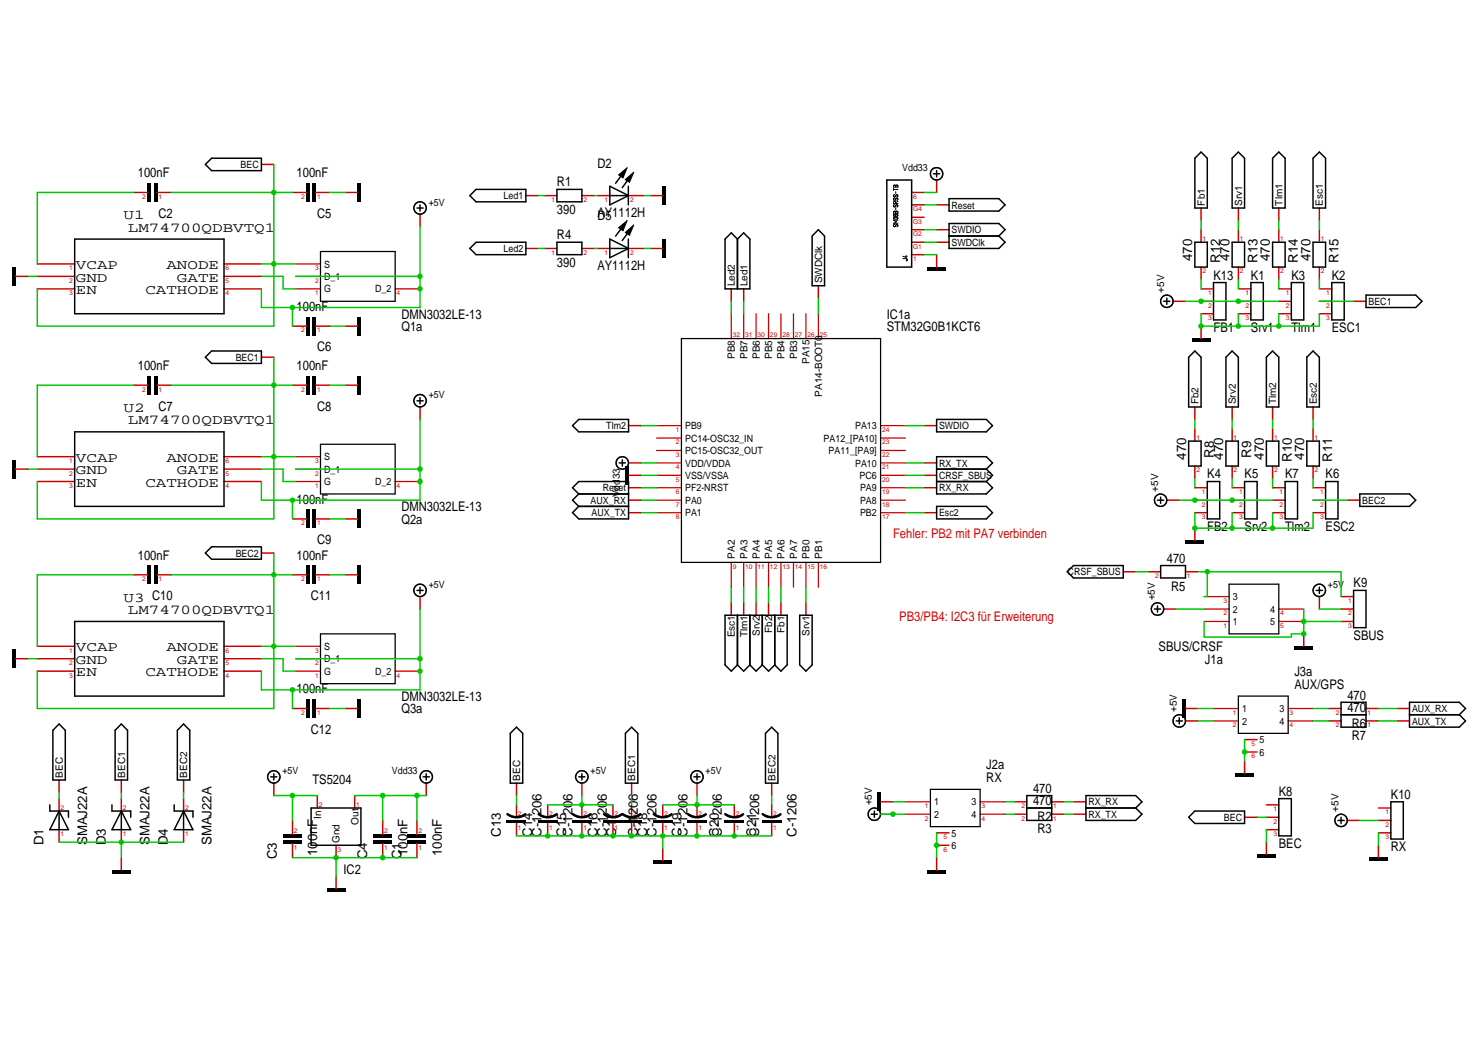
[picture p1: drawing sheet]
<svg xmlns="http://www.w3.org/2000/svg" width="297mm" height="210mm" viewBox="0 0 297 210" stroke-linecap="round" stroke-linejoin="round" font-family="sans-serif">
<g fill="none" stroke="#c70000" stroke-width=".3">
<path d="M26.9 38.7h2.8M31.6 38.7h2.8M52.5 33.1h2.5M58.8 38.7h2.8M63.5 38.7h2.8M69.4 38.7h2.5M105.7 39.3h2.5M109.4 39.3h2.5M116.9 39.3h2.5M120.1 39.3h2.5M126.3 39.3h3.1M130.7 39.3h2.5"/>
<path d="M183.2 38.7h2.5M188.2 36.2v2.5M3.1 55.6h2.5M7.5 55.6h7.5M7.5 58.1h7.5M7.5 53.1h7.5M45 55.6h7.5M45 58.1h7.5M45 53.1h7.5M84.4 43.1v2.5M105.7 50h2.5M109.4 50h2.5"/>
<path d="M116.9 50h2.5M120.1 50h2.5M126.3 50h3.1M130.7 50h2.5M147 58.1v2.5M149.5 58.1v2.5M164.5 57.4v2.5M183.2 41.2h2.5M183.2 48.7h2.5M183.2 46.2h2.5M183.2 43.7h2.5M183.2 51.2h2.5"/>
<path d="M188.2 41.2h2.5M188.2 48.7h2.5M188.2 46.2h2.5M188.2 51.2v2.5M241.4 41.8v2.5M241.4 46.2v2.5M241.4 53.7v2.5M241.4 58.1h2.5M248.9 41.8v2.5M248.9 46.2v2.5M248.9 53.7v2.5M248.9 58.1h2.5"/>
<path d="M257 41.8v2.5M257 46.2v2.5M257 53.7v2.5M257 58.1h2.5M265.2 41.8v2.5M265.2 46.2v2.5M265.2 53.7v2.5M265.2 58.1h2.5M26.9 77.4h2.8M31.6 77.4h2.8M52.5 71.8h2.5M58.8 77.4h2.8"/>
<path d="M58.8 65.6h2.8M63.5 77.4h2.8M63.5 65.6h2.8M69.4 77.4h2.5M69.4 65.6h2.5M235.8 60.6h2.5M241.4 65.6v2.5M241.4 60.6h2.5M241.4 63.1h2.5M248.9 60.6h2.5M248.9 63.1h2.5M257 60.6h2.5"/>
<path d="M257 63.1h2.5M265.2 60.6h2.5M265.2 63.1h2.5M272 60.6h2.5M3.1 94.3h2.5M7.5 94.3h7.5M7.5 91.8h7.5M7.5 96.8h7.5M45 94.3h7.5M45 91.8h7.5M45 96.8h7.5M84.4 81.8v2.5"/>
<path d="M126.3 95.6h2.5M126.3 85.6h2.5M126.3 93.1h2.5M126.3 98.1h2.5M185.7 95.6h2.5M185.7 85.6h2.5M185.7 93.1h2.5M185.7 98.1h2.5M240.1 81.8v2.5M240.1 86.2v2.5M240.1 93.7v2.5M240.1 98.1h2.5"/>
<path d="M247.6 81.8v2.5M247.6 86.2v2.5M247.6 93.7v2.5M247.6 98.1h2.5M255.8 81.8v2.5M255.8 86.2v2.5M255.8 93.7v2.5M255.8 98.1h2.5M263.9 81.8v2.5M263.9 86.2v2.5M263.9 93.7v2.5M263.9 98.1h2.5"/>
<path d="M26.9 115.6h2.8M31.6 115.6h2.8M52.5 111.2h2.5M58.8 115.6h2.8M58.8 104.3h2.8M63.5 115.6h2.8M63.5 104.3h2.8M69.4 115.6h2.5M69.4 104.3h2.5M84.4 120v2.4M126.3 103.1h2.5M126.3 100.6h2.5"/>
<path d="M185.7 103.1h2.5M225.7 115h2.5M230.8 115h2.5M234.5 100.6h2.5M238.3 115h2.4M240.1 106.2v2.5M240.1 103.1h2.5M240.1 100.6h2.5M247.6 103.1h2.5M247.6 100.6h2.5M255.8 103.1h2.5M255.8 100.6h2.5"/>
<path d="M263.9 103.1h2.5M263.9 100.6h2.5M265.2 120v2.4M269.5 120h2.5M270.8 100.6h2.5M3.1 132.4h2.5M7.5 132.4h7.5M7.5 129.9h7.5M7.5 134.9h7.5M45 132.4h7.5M45 129.9h7.5M45 134.9h7.5"/>
<path d="M147 121.2v2.5M149.5 121.2v2.5M152 121.2v2.5M154.5 121.2v2.5M157 121.2v2.5M162 121.2v2.5M233.9 122.4h2.5M262 127.4v2.5M269.5 124.9h2.5M269.5 122.4h2.5M11.9 156.8v2.5M24.4 156.8v2.5"/>
<path d="M36.9 156.8v2.5M55 157.5v2.5M58.8 142.5h2.8M63.5 142.5h2.8M63.8 160v2.5M69.4 142.5h2.5M71.3 160v2.5M85.7 157.5v2.5M103.8 157.5v2.5M116.9 157.5v2.5M126.9 157.5v2.5M140.1 157.5v2.5"/>
<path d="M155.1 157.5v2.5M238.3 142.5h2.4M238.3 144.9h2.4M250.1 153.1v2.5M250.1 148.7h2.5M250.1 151.2h2.5M267 142.5h2.5M267 144.9h2.5M274.5 142.5h2.5M274.5 144.9h2.5M280.8 142.5h2.5M280.8 144.9h2.5"/>
<path d="M11.9 160.6v2.5M11.9 166.8v2.5M24.4 160.6v2.5M24.4 166.8v2.5M24.4 172.4v2.5M36.9 160.6v2.5M36.9 166.8v2.5M58.8 165v2.8M58.8 169.6v2.8M67.5 169.9v2.5M67.5 176.2v2.5M76.9 165v2.8"/>
<path d="M76.9 169.6v2.8M83.8 165v2.8M83.8 169.6v2.8M103.8 161.8v2.5M103.8 165.6v2.5M110.1 161.8v2.5M110.1 165.6v2.5M116.9 161.8v2.5M116.9 165.6v2.5M123.2 161.8v2.5M123.2 165.6v2.5M126.9 161.8v2.5"/>
<path d="M126.9 165.6v2.5M133.2 161.8v2.5M133.2 165.6v2.5M133.2 170.6v2.5M140.1 161.8v2.5M140.1 165.6v2.5M147.6 161.8v2.5M147.6 165.6v2.5M155.1 161.8v2.5M155.1 165.6v2.5M177 161.2h2.5M177 163.7h2.5"/>
<path d="M188.2 167.4h2.5M188.2 172.4v2.5M188.2 169.9h2.5M203.9 161.2h2.5M203.9 163.7h2.5M211.4 161.2h2.5M211.4 163.7h2.5M215.8 161.2h2.4M215.8 163.7h2.4M250.1 164.3h2.5M254.5 164.3h2.5M254.5 169.3v2.5"/>
<path d="M254.5 166.8h2.5M254.5 161.8h2.5M270.8 165h2.5M277 165h2.5M277 169.9v2.5M277 167.4h2.5M277 162.5h2.5"/>
</g>
<g fill="none" stroke="#000" stroke-width=".3">
<path d="M42.5 31.8h10v2.5h-10l-1.2-1.2zM94.4 39.3l1.3-1.2h10v2.5h-10zM111.9 38.1h5v2.5h-5zM122.6 37.4l3.7 1.9-3.7 1.9zM122.6 39.3h3.7M125.3 34.8l-1.6 2.1M126.3 37.4v3.8M126.6 35.7l-1.5 2M178.2 36.2h5v17.5h-5zM187.6 34.9h1.2M188.2 34.3v1.3M190.7 39.9h10l1.3 1.3-1.3 1.2h-10z"/>
<path d="M240.1 31.8l1.3-1.2 1.2 1.2v10h-2.5zM247.6 31.8l1.3-1.2 1.2 1.2v10h-2.5zM255.8 31.8l1.2-1.2 1.3 1.2v10h-2.5zM263.9 31.8l1.3-1.2 1.2 1.2v10h-2.5zM15 48.1h30v15h-30zM83.8 41.8h1.2M84.4 41.2v1.2M95.7 48.7h10v2.5h-10l-1.3-1.2zM111.9 48.7h5v2.5h-5zM122.6 48.1l3.7 1.9-3.7 1.8zM122.6 50h3.7M125.3 45.4l-1.6 2.1"/>
<path d="M126.3 48.1v3.7M126.6 46.3l-1.5 2.1M147 46.8l1.2 1.3 1.3-1.3 1.2 1.3v10h-5v-10zM148.2 48.1v10M164.5 46.2l1.2 1.3v9.9h-2.5v-9.9zM190.7 44.9h10l1.3 1.3-1.3 1.3 1.3 1.2-1.3 1.3h-10zM190.7 47.5h10M234.5 59.9v1.3M240.1 48.7h2.5v5h-2.5zM243.9 56.8h2.5v7.5h-2.5zM247.6 48.7h2.5v5h-2.5zM251.4 56.8h2.5v7.5h-2.5z"/>
<path d="M255.8 48.7h2.5v5h-2.5zM259.5 56.8h2.5v7.5h-2.5zM263.9 48.7h2.5v5h-2.5zM267.7 56.8h2.5v7.5h-2.5zM274.5 59.3h10l1.3 1.3-1.3 1.2h-10zM41.3 71.8l1.2-1.2h10v2.5h-10zM84.4 79.9v1.3M233.9 60.6h1.2M238.9 71.8l1.2-1.2 1.3 1.2v10h-2.5zM246.4 71.8l1.2-1.2 1.3 1.2v10h-2.5zM254.5 71.8l1.3-1.2 1.2 1.2v10h-2.5zM262.6 71.8l1.3-1.2 1.3 1.2v10h-2.6z"/>
<path d="M15 86.8h30v15h-30zM83.8 80.6h1.2M115.1 85.6l1.2-1.3h10v2.5h-10zM116.3 99.3l-1.2-1.2 1.2-1.3h10v7.5h-10l-1.2-1.2 1.2-1.3M116.3 99.3h10M116.3 99.3l-1.2 1.3 1.2 1.2M124.4 93.1h1.3M125.1 92.5v1.2M188.2 84.3h10l1.3 1.3-1.3 1.2h-10zM188.2 96.8h10M188.2 94.3h10M198.2 94.3l1.3-1.2-1.3-1.3h-10v7.5h10l1.3-1.2-1.3-1.3"/>
<path d="M198.2 94.3l1.3 1.3-1.3 1.2M233.3 99.9v1.3M238.9 88.7h2.5v5h-2.5zM242.6 96.8h2.5v7.5h-2.5zM246.4 88.7h2.5v5h-2.5zM250.1 96.8h2.5v7.5h-2.5zM254.5 88.7h2.5v5h-2.5zM258.3 96.8h2.5v7.5h-2.5zM262.6 88.7h2.6v5h-2.6zM266.4 96.8h2.5v7.5h-2.5zM273.3 99.3h10l1.2 1.3-1.2 1.2h-10zM41.3 111.2l1.2-1.3h10v2.5h-10z"/>
<path d="M83.8 118.7h1.2M84.4 118.1v1.2M116.3 101.8h10M188.2 101.8h10l1.3 1.3-1.3 1.2h-10zM214.5 115l1.3-1.3h9.9v2.5h-9.9zM232.6 100.6h1.3M233.3 113.7h5v2.5h-5zM264.5 118.7h1.3M265.2 118.1v1.2M272 118.7h2.5v7.5h-2.5zM15 124.9h30v15.1h-30zM148.2 123.7v10"/>
<path d="M148.2 133.7l-1.2 1.2-1.3-1.2v-10h12.5v10l-1.2 1.2-1.3-1.2M148.2 133.7l1.3 1.2 1.2-1.2M150.7 123.7v10M150.7 133.7l1.3 1.2 1.2-1.2M153.2 123.7v10M153.2 133.7l1.3 1.2 1.2-1.2M155.7 123.7v10M160.7 123.7h2.5v10l-1.2 1.2-1.3-1.2zM232 122.4h1.3M232.6 121.8v1.3M11.9 145.6l1.2 1.2v10h-2.5v-10zM24.4 145.6l1.2 1.2v10h-2.5v-10z"/>
<path d="M36.9 145.6l1.2 1.2v10h-2.5v-10zM54.4 156.2h1.2M55 155.6v1.2M85 156.2h1.3M85.7 155.6v1.2M103.8 146.2l1.3 1.2v10.1h-2.5v-10.1zM116.3 156.2h1.3M116.9 155.6v1.2M125.7 147.4l1.2-1.2 1.3 1.2v10.1h-2.5zM139.4 156.2h1.3M140.1 155.6v1.2M153.8 147.4l1.3-1.2 1.2 1.2v10.1h-2.5z"/>
<path d="M206.4 160h5v5h-5zM218.2 160h10l1.3 1.2-1.3 1.3 1.3 1.2-1.3 1.3h-10zM236.4 144.9h1.2M237 144.3v1.3M269.5 141.2h5v5h-5zM269.5 143.7h5M283.3 141.2h10l1.2 1.3-1.2 1.2 1.2 1.2-1.2 1.3h-10zM283.3 143.7h10M10 161.8v1.3h3.8v1.2M11.9 163.1l1.9 3.7h-3.8zM11.9 163.1v3.7M22.5 161.8v1.3h3.8v1.2"/>
<path d="M24.4 163.1l1.9 3.7h-3.8zM24.4 163.1v3.7M35 161.8v1.3h3.8v1.2M36.9 163.1l1.9 3.7h-3.8zM36.9 163.1v3.7M62.5 162.5h10v7.4h-10zM175.1 163.7h1.2M175.7 163.1v1.2M206.4 162.5h5M218.2 162.5h10M238.9 164.3l1.2-1.2h10v2.5h-10zM257 160.6h2.5v7.5h-2.5z"/>
<path d="M268.9 165h1.3M269.5 164.3v1.3M279.5 161.2h2.5v7.5h-2.5z"/>
<circle cx="188.2" cy="34.9" r="1.25"/>
<circle cx="84.4" cy="41.8" r="1.25"/>
<circle cx="234.5" cy="60.6" r="1.25"/>
<circle cx="84.4" cy="80.6" r="1.25"/>
<circle cx="125.1" cy="93.1" r="1.26"/>
<circle cx="84.4" cy="118.7" r="1.25"/>
<circle cx="233.2" cy="100.6" r="1.25"/>
<circle cx="265.1" cy="118.7" r="1.25"/>
<circle cx="232.6" cy="122.4" r="1.25"/>
<circle cx="55" cy="156.2" r="1.25"/>
<circle cx="85.7" cy="156.2" r="1.25"/>
<circle cx="116.9" cy="156.2" r="1.25"/>
<circle cx="140.1" cy="156.2" r="1.25"/>
<circle cx="237" cy="144.9" r="1.26"/>
<circle cx="175.7" cy="163.7" r="1.25"/>
<circle cx="269.5" cy="164.9" r="1.25"/>
</g>
<g fill="#000">
<path d="M124.3 35.2l1.7-1.5-.8 2.1zM125.7 36.1l1.7-1.5-.9 2.1zM2.5 53.7h.6v3.7h-.6zM29.7 36.8h.6v3.8h-.6zM30.9 36.8h.7v3.8h-.7zM61.6 36.8h.6v3.8h-.6zM62.8 36.8h.7v3.8h-.7zM71.9 36.8h.6v3.8h-.6zM124.3 45.8l1.7-1.4-.8 2zM125.7 46.7l1.7-1.4-.9 2zM133.2 48.1h.6v3.7h-.6zM133.2 37.4h.6v3.8h-.6z"/>
<path d="M186.4 53.7h3.7v.6h-3.7zM29.7 75.6h.6v3.7h-.6zM30.9 75.6h.7v3.7h-.7zM61.6 75.6h.6v3.7h-.6zM61.6 63.7h.6v3.7h-.6zM62.8 75.6h.7v3.7h-.7zM62.8 63.7h.7v3.7h-.7zM71.9 75.6h.6v3.7h-.6zM71.9 63.7h.6v3.7h-.6zM239.5 68.1h3.8v.6h-3.8zM2.5 92.5h.6v3.7h-.6zM125.7 93.7h.6v3.8h-.6z"/>
<path d="M29.7 113.7h.6v3.8h-.6zM30.9 113.7h.7v3.8h-.7zM61.6 113.7h.6v3.8h-.6zM61.6 102.4h.6v3.8h-.6zM62.8 113.7h.7v3.8h-.7zM62.8 102.4h.7v3.8h-.7zM71.9 113.7h.6v3.8h-.6zM71.9 102.4h.6v3.8h-.6zM238.3 108.7h3.7v.6h-3.7zM2.5 130.6h.6v3.7h-.6zM260.1 129.9h3.8v.7h-3.8zM61.6 140.6h.6v3.7h-.6z"/>
<path d="M62.8 140.6h.7v3.7h-.7zM71.9 140.6h.6v3.7h-.6zM176.3 159.3h.7v3.8h-.7zM237.6 140.6h.7v3.7h-.7zM248.3 155.6h3.7v.6h-3.7zM22.5 174.9h3.8v.7h-3.8zM56.9 167.8h3.8v.6h-3.8zM56.9 169h3.8v.6h-3.8zM65.7 178.7h3.7v.6h-3.7zM75 167.8h3.8v.6h-3.8zM75 169h3.8v.6h-3.8zM81.9 167.8h3.8v.6h-3.8z"/>
<path d="M81.9 169h3.8v.6h-3.8zM101.8 165h4v.5h-4zM108.1 165h3.9v.5h-3.9zM115 165h3.9v.5h-3.9zM121.2 165h4v.5h-4zM125 165h3.9v.5h-3.9zM131.2 165h4v.5h-4zM131.3 173.1h3.8v.6h-3.8zM138.1 165h3.9v.5h-3.9zM145.6 165h3.9v.5h-3.9zM153.1 165h4v.5h-4zM186.4 174.9h3.7v.7h-3.7z"/>
<path d="M252.6 171.8h3.8v.6h-3.8zM275.1 172.4h3.8v.7h-3.8z"/>
</g>
<path d="M102 163.7a2.96 2.96 0 0 0 3.6 0M108.2 163.7a2.96 2.96 0 0 0 3.6 0M115.1 163.7a2.96 2.96 0 0 0 3.6 0M121.4 163.7a2.96 2.96 0 0 0 3.6 0M125.1 163.7a2.96 2.96 0 0 0 3.6 0M131.4 163.7a2.96 2.96 0 0 0 3.6 0M138.3 163.7a2.96 2.96 0 0 0 3.6 0M145.8 163.7a2.96 2.96 0 0 0 3.6 0M153.3 163.7a2.96 2.96 0 0 0 3.6 0" fill="none" stroke="#000" stroke-width=".49"/>
<g fill="none" stroke="#000" stroke-width=".2">
<path d="M124.3 35.2l1.7-1.5-.8 2.1zM125.7 36.1l1.7-1.5-.9 2.1zM179.6 37.9v.4M179.6 38.1h.9M179.6 37.3h.4a.25 .25 0 0 1 .3-.1 .25 .25 0 0 1 .2 .2v.2h-.9zM179.8 39.2l-.2 .1v.2a.29 .29 0 0 0 .3 0 .29 .29 0 0 0 .2-.3 .23 .23 0 0 1 .3 .1 .23 .23 0 0 1-.2 .3M179.8 39.8a.24 .24 0 0 0-.2 .3 .24 .24 0 0 0 .3 .2 .24 .24 0 0 0 .1-.3 .22 .22 0 0 1 .4-.1 .22 .22 0 0 1-.2 .4M180 37.3v.3M180 38.5v.4M124.3 45.8l1.7-1.4-.8 2zM125.7 46.7l1.7-1.4-.9 2zM179.6 43.4h.1"/>
<path d="M179.6 42.5h.8l.1 .4h-.9zM179.6 43.4h.8M179.7 43.7h.6l.1 .2-.1 .1h-.6l-.1-.1zM179.7 43.1l-.1 .3M179.8 45.1a.24 .24 0 0 0-.2 .3 .24 .24 0 0 0 .3 .2 .24 .24 0 0 0 .1-.3 .23 .23 0 0 1 .3-.2 .23 .23 0 0 1 .2 .3 .23 .23 0 0 1-.3 .2M179.8 41.2a.23 .23 0 0 0-.2 .2 .23 .23 0 0 0 .3 .2 .23 .23 0 0 0 .1-.3 .23 .23 0 0 1 .3-.1 .23 .23 0 0 1 .2 .2 .23 .23 0 0 1-.3 .2M180 43.4l.1-.3 .3 .1v.2M180 43.4h.1M180 43.4l.1 .1M180 42.6v.3M180 40.9v-.3h-.4v.3h.9M180 41.8v.4"/>
<path d="M180.4 43.4h.1M180.5 44.3h-.9l.6 .3-.6 .3h.9M180.5 40.5l-.5 .2M181.4 52h.7a.22 .22 0 0 1 .2 .2 .22 .22 0 0 1-.2 .3M181.9 51.5h.4M182.1 51.4v.4l-.7-.3"/>
</g>
<g fill="none" stroke="#c70000" stroke-width=".25">
<path d="M59.4 58.1h5M59.4 53.1h5M59.4 55.6h5M79.4 58.1h5M147 63.1v5M149.5 63.1v5M152 63.1v5M154.5 63.1v5M157 63.1v5M159.5 63.1v5M162 63.1v5M164.5 63.1v5"/>
<path d="M59.4 96.8h5M59.4 91.8h5M59.4 94.3h5M79.4 96.8h5M132 98.1h4.9M132 95.6h4.9M132 93.1h4.9M132 90.6h4.9M132 88.1h4.9M132 85.6h4.9M177 98.1h5M177 95.6h5"/>
<path d="M177 93.1h5M177 90.6h5M177 88.1h5M177 85.6h5M132 103.1h4.9M132 100.6h4.9M147 113.1v5M149.5 113.1v5M152 113.1v5M154.5 113.1v5M157 113.1v5M159.5 113.1v5"/>
<path d="M162 113.1v5M164.5 113.1v5M177 103.1h5M177 100.6h5M242 120h5M59.4 134.9h5M59.4 129.9h5M59.4 132.4h5M79.4 134.9h5M242 124.9h5M242 122.4h5M257 124.9h5"/>
<path d="M257 122.4h5M243.9 144.9h5M243.9 142.5h5M258.9 144.9h5M258.9 142.5h5M182 163.7h5M182 161.2h5M197 163.7h5M197 161.2h5"/>
</g>
<path d="M64.4 50.6h15v10h-15zM136.9 68.1h40.1v45h-40.1zM64.4 89.3h15v10h-15zM247 117.5h10v9.9h-10zM64.4 127.4h15v10.1h-15zM248.9 140h10v7.4h-10zM187 158.7h10v7.5h-10z" fill="none" stroke="#000" stroke-width=".25"/>
<path d="M241.4 56.2v1.9M248.9 56.2v1.9M257 56.2v1.9M265.2 56.2v1.9M240.1 96.2v1.9M247.6 96.2v1.9M255.8 96.2v1.9M263.9 96.2v1.9M128.8 100.6h3.2M128.8 103.1h3.2M277 142.5h3.8M277 144.9h3.8" fill="none" stroke="#00c700" stroke-width=".3"/>
<circle cx="242.6" cy="114.9" r=".56" fill="#00c700"/>
<g fill="none" stroke="#00c700" stroke-width=".3">
<path d="M108.2 50h1.2M119.4 50h.7M26.9 77.4h-19.4v14.4M147 60.6v2.5M52.5 94.3h4.4v2.5h2.5M128.8 85.6h3.2M240.1 84.3v1.9M247.6 84.3v1.9M255.8 84.3v1.9M263.9 84.3v1.9M26.9 115.6h-19.4v14.3M152 118.1v3.1"/>
<path d="M154.5 118.1v3.1M182 103.1h3.7M240.7 115h28.8v5M242.6 115v5h-.6M52.5 132.4h4.4v2.5h2.5M52.5 129.9h6.9M55 129.9v12.6h-47.5v-7.6M36.9 159.3v1.3M155.1 160v1.8M263.9 144.9h3.1M263.9 142.5h3.1"/>
</g>
<circle cx="55" cy="129.9" r=".56" fill="#00c700"/>
<path d="M34.4 115.6h24.4M55 115.6v14.3" fill="none" stroke="#00c700" stroke-width=".3"/>
<circle cx="55" cy="115.6" r=".56" fill="#00c700"/>
<path d="M52.5 53.1h6.9M55 53.1v12.5h-47.5v-7.5M55 111.2v4.4M263.9 100.6h6.9M11.9 159.3v1.3M103.8 160v1.8" fill="none" stroke="#00c700" stroke-width=".3"/>
<circle cx="55" cy="53.1" r=".56" fill="#00c700"/>
<path d="M34.4 38.7h24.4M55 38.7v14.4" fill="none" stroke="#00c700" stroke-width=".3"/>
<circle cx="55" cy="38.7" r=".56" fill="#00c700"/>
<g fill="none" stroke="#00c700" stroke-width=".3">
<path d="M55 33.1v5.6M241.4 44.3v1.9M248.9 44.3v1.9M257 44.3v1.9M265.2 44.3v1.9M52.5 91.8h6.9M55 91.8v12.5h-47.5v-7.5M147 118.1v3.1M149.5 118.1v3.1M157 118.1v3.1M162 118.1v3.1M24.4 159.3v1.3"/>
<path d="M126.9 160v1.8M252.6 164.3h1.9"/>
</g>
<circle cx="55" cy="91.8" r=".56" fill="#00c700"/>
<path d="M34.4 77.4h24.4M55 77.4v14.4" fill="none" stroke="#00c700" stroke-width=".3"/>
<circle cx="55" cy="77.4" r=".56" fill="#00c700"/>
<g fill="none" stroke="#00c700" stroke-width=".3">
<path d="M26.9 38.7h-19.4v14.4M52.5 55.6h4.4v2.5h2.5M55 71.8v5.6M265.2 60.6h6.8M182 95.6h3.7M182 93.1h3.7M182 98.1h3.7M228.2 115h2.6M133.2 161.8h14.4M202 163.7h1.9M202 161.2h1.9M213.9 163.7h1.9"/>
<path d="M213.9 161.2h1.9"/>
</g>
<circle cx="140.1" cy="161.8" r=".56" fill="#00c700"/>
<path d="M140.1 160v1.8M110.1 161.8h13.1" fill="none" stroke="#00c700" stroke-width=".3"/>
<circle cx="116.9" cy="161.8" r=".56" fill="#00c700"/>
<path d="M265.2 122.4h4.3M116.9 160v1.8M240.7 144.9h3.2M273.3 165h3.7" fill="none" stroke="#00c700" stroke-width=".3"/>
<circle cx="58.8" cy="138.7" r=".56" fill="#00c700"/>
<path d="M52.5 138.7h6.3v3.8" fill="none" stroke="#00c700" stroke-width=".3"/>
<circle cx="84.4" cy="132.4" r=".56" fill="#00c700"/>
<path d="M52.5 134.9v3.8M59.4 132.4h25v6.3h-25.6" fill="none" stroke="#00c700" stroke-width=".3"/>
<circle cx="84.4" cy="134.9" r=".56" fill="#00c700"/>
<path d="M84.4 122.4v10" fill="none" stroke="#00c700" stroke-width=".3"/>
<circle cx="58.8" cy="100.6" r=".56" fill="#00c700"/>
<path d="M52.5 100.6h6.3v3.7" fill="none" stroke="#00c700" stroke-width=".3"/>
<circle cx="84.4" cy="94.3" r=".56" fill="#00c700"/>
<path d="M52.5 96.8v3.8M59.4 94.3h25v6.3h-25.6" fill="none" stroke="#00c700" stroke-width=".3"/>
<circle cx="84.4" cy="96.8" r=".56" fill="#00c700"/>
<path d="M84.4 84.3v10" fill="none" stroke="#00c700" stroke-width=".3"/>
<circle cx="247.6" cy="100.6" r=".56" fill="#00c700"/>
<path d="M247.6 100.6h8.2" fill="none" stroke="#00c700" stroke-width=".3"/>
<circle cx="240.1" cy="100.6" r=".56" fill="#00c700"/>
<path d="M237 100.6h10.6" fill="none" stroke="#00c700" stroke-width=".3"/>
<circle cx="248.9" cy="60.6" r=".56" fill="#00c700"/>
<path d="M248.9 60.6h8.1" fill="none" stroke="#00c700" stroke-width=".3"/>
<circle cx="241.4" cy="60.6" r=".56" fill="#00c700"/>
<path d="M238.3 60.6h10.6" fill="none" stroke="#00c700" stroke-width=".3"/>
<circle cx="58.8" cy="61.8" r=".56" fill="#00c700"/>
<path d="M52.5 61.8h6.3v3.8" fill="none" stroke="#00c700" stroke-width=".3"/>
<circle cx="84.4" cy="55.6" r=".56" fill="#00c700"/>
<path d="M52.5 58.1v3.7M59.4 55.6h25v6.2h-25.6" fill="none" stroke="#00c700" stroke-width=".3"/>
<circle cx="84.4" cy="58.1" r=".56" fill="#00c700"/>
<path d="M84.4 45.6v10" fill="none" stroke="#00c700" stroke-width=".3"/>
<circle cx="58.8" cy="159.9" r=".56" fill="#00c700"/>
<path d="M236.4 122.4h5.6M55 160h8.8M58.8 160v5" fill="none" stroke="#00c700" stroke-width=".3"/>
<circle cx="179.5" cy="163.7" r=".56" fill="#00c700"/>
<path d="M108.2 39.3h1.2M119.4 39.3h.7M185.7 38.7h2.5M164.5 59.9v3.2M185.7 48.7h2.5M185.7 46.2h2.5M185.7 41.2h2.5M149.5 60.6v2.5M128.8 98.1h3.2M128.8 93.1h3.2M182 85.6h3.7M177 163.7h5" fill="none" stroke="#00c700" stroke-width=".3"/>
<circle cx="83.8" cy="159.9" r=".56" fill="#00c700"/>
<path d="M71.3 160h12.5M76.9 160v5" fill="none" stroke="#00c700" stroke-width=".3"/>
<circle cx="76.9" cy="159.9" r=".56" fill="#00c700"/>
<path d="M85.7 160h-1.9v5M103.8 168.1h13.1" fill="none" stroke="#00c700" stroke-width=".3"/>
<circle cx="110.1" cy="168.1" r=".56" fill="#00c700"/>
<path d="M116.9 168.1h6.3" fill="none" stroke="#00c700" stroke-width=".3"/>
<circle cx="116.9" cy="168.1" r=".55" fill="#00c700"/>
<path d="M123.2 168.1h3.7" fill="none" stroke="#00c700" stroke-width=".3"/>
<circle cx="123.2" cy="168.1" r=".56" fill="#00c700"/>
<path d="M126.9 168.1h6.3" fill="none" stroke="#00c700" stroke-width=".3"/>
<circle cx="126.9" cy="168.1" r=".56" fill="#00c700"/>
<path d="M133.2 168.1h6.9" fill="none" stroke="#00c700" stroke-width=".3"/>
<circle cx="133.2" cy="168.1" r=".56" fill="#00c700"/>
<path d="M140.1 168.1h7.5" fill="none" stroke="#00c700" stroke-width=".3"/>
<circle cx="140.1" cy="168.1" r=".56" fill="#00c700"/>
<path d="M147.6 168.1h7.5" fill="none" stroke="#00c700" stroke-width=".3"/>
<circle cx="147.6" cy="168.1" r=".56" fill="#00c700"/>
<path d="M185.7 51.2h2.5M11.9 169.3h25M133.2 168.1v2.5M277 167.4v2.5" fill="none" stroke="#00c700" stroke-width=".3"/>
<circle cx="24.4" cy="169.3" r=".56" fill="#00c700"/>
<path d="M128.8 95.6h3.2M24.4 169.3v3.1" fill="none" stroke="#00c700" stroke-width=".3"/>
<circle cx="250.1" cy="151.2" r=".56" fill="#00c700"/>
<path d="M129.4 50h1.3M66.3 77.4h3.1M5.6 94.3h1.9M66.3 115.6h3.1M66.3 104.3h3.1M263.9 103.1v3.1M5.6 132.4h1.9M262 124.9h7.5M66.3 142.5h3.1M240.7 142.5h3.2M250.1 148.7v4.4M254.5 166.8v2.5" fill="none" stroke="#00c700" stroke-width=".3"/>
<circle cx="255.7" cy="106.2" r=".56" fill="#00c700"/>
<path d="M255.8 103.1v3.1h8.1" fill="none" stroke="#00c700" stroke-width=".3"/>
<circle cx="247.6" cy="106.2" r=".56" fill="#00c700"/>
<path d="M247.6 103.1v3.1h8.2" fill="none" stroke="#00c700" stroke-width=".3"/>
<circle cx="240.1" cy="106.2" r=".56" fill="#00c700"/>
<path d="M265.2 63.1v2.5M240.1 103.1v3.1h7.5" fill="none" stroke="#00c700" stroke-width=".3"/>
<circle cx="257" cy="65.6" r=".56" fill="#00c700"/>
<path d="M257 63.1v2.5h8.2" fill="none" stroke="#00c700" stroke-width=".3"/>
<circle cx="248.9" cy="65.6" r=".56" fill="#00c700"/>
<path d="M248.9 63.1v2.5h8.1" fill="none" stroke="#00c700" stroke-width=".3"/>
<circle cx="241.4" cy="65.6" r=".56" fill="#00c700"/>
<path d="M66.3 38.7h3.1M5.6 55.6h1.9M66.3 65.6h3.1M241.4 63.1v2.5h7.5" fill="none" stroke="#00c700" stroke-width=".3"/>
<circle cx="262" cy="127.4" r=".56" fill="#00c700"/>
<path d="M242 124.9v3.2h17.5v-.7h2.5" fill="none" stroke="#00c700" stroke-width=".3"/>
<circle cx="262" cy="124.9" r=".56" fill="#00c700"/>
<path d="M262 124.9v2.5" fill="none" stroke="#00c700" stroke-width=".3"/>
<circle cx="188.2" cy="169.9" r=".56" fill="#00c700"/>
<path d="M262 122.4v2.5M188.2 167.4v5" fill="none" stroke="#00c700" stroke-width=".3"/>
<circle cx="76.9" cy="172.4" r=".56" fill="#00c700"/>
<path d="M67.5 172.4h16.3" fill="none" stroke="#00c700" stroke-width=".3"/>
<circle cx="67.5" cy="172.4" r=".56" fill="#00c700"/>
<path d="M129.4 39.3h1.3M58.8 172.4h8.7v3.8M179.5 161.2h2.5" fill="none" stroke="#00c700" stroke-width=".3"/>
<g font-size="2.8">
<text x="24.8" y="44.1">U1</text>
<text x="25.7" y="46.6">LM74700QDBVTQ1</text>
<text x="15.3" y="59.1">EN</text>
<text x="15.3" y="56.6">GND</text>
<text x="15.3" y="54.1">VCAP</text>
<text x="29.2" y="59.1">CATHODE</text>
<text x="33.4" y="54.1">ANODE</text>
<text x="35.6" y="56.6">GATE</text>
<text x="24.8" y="82.8">U2</text>
<text x="25.7" y="85.3">LM74700QDBVTQ1</text>
<text x="15.3" y="95.4">GND</text>
<text x="15.3" y="92.8">VCAP</text>
<text x="33.4" y="92.8">ANODE</text>
<text x="35.6" y="95.4">GATE</text>
<text x="15.3" y="97.9">EN</text>
<text x="29.2" y="97.9">CATHODE</text>
<text x="24.8" y="121">U3 C10</text>
<text x="25.7" y="123.5">LM74700QDBVTQ1</text>
<text x="15.3" y="131">VCAP</text>
<text x="33.4" y="131">ANODE</text>
<text x="15.3" y="136">EN</text>
<text x="15.3" y="133.5">GND</text>
<text x="29.2" y="136">CATHODE</text>
<text x="35.6" y="133.5">GATE</text>
</g>
<g font-size="2.7">
<text x="27.7" y="35.7">100nF</text>
<text x="59.6" y="35.7">100nF</text>
<text x="120.1" y="33.7">D2</text>
<text x="111.9" y="37.4">R1</text>
<text x="31.8" y="43.8">C2</text>
<text x="63.7" y="43.8">C5</text>
<text x="111.9" y="43.1">390</text>
<text x="120.1" y="44.3">D5</text>
<text x="120.1" y="43.7">AY1112H</text>
<text x="111.9" y="53.7">390</text>
<text x="111.9" y="48.1">R4</text>
<text x="239.6" y="52.5" transform="rotate(-90 239.6 52.5)">470</text>
<text x="245.2" y="52.8" transform="rotate(-90 245.2 52.8)">R12</text>
<text x="247.1" y="52.5" transform="rotate(-90 247.1 52.5)">470</text>
<text x="252.7" y="52.8" transform="rotate(-90 252.7 52.8)">R13</text>
<text x="255.2" y="52.5" transform="rotate(-90 255.2 52.5)">470</text>
<text x="260.9" y="52.8" transform="rotate(-90 260.9 52.8)">R14</text>
<text x="263.4" y="52.5" transform="rotate(-90 263.4 52.5)">470</text>
<text x="269" y="52.8" transform="rotate(-90 269 52.8)">R15</text>
<text x="120.1" y="54.3">AY1112H</text>
<text x="243.9" y="56.2">K13</text>
<text x="251.4" y="56.2">K1</text>
<text x="259.5" y="56.2">K3</text>
<text x="267.7" y="56.2">K2</text>
<text x="59.6" y="62.5">100nF</text>
<text x="80.7" y="64.1">DMN3032LE-13</text>
<text x="178.2" y="64.1">IC1a</text>
<text x="63.7" y="70.7">C6</text>
<text x="80.7" y="66.5">Q1a</text>
<text x="178.2" y="66.5">STM32G0B1KCT6</text>
<text x="243.9" y="66.8">FB1</text>
<text x="251.4" y="66.8">Srv1</text>
<text x="259.5" y="66.8">Tlm1</text>
<text x="267.7" y="66.8">ESC1</text>
<text x="27.7" y="74.4">100nF</text>
<text x="59.6" y="74.4">100nF</text>
<text x="31.8" y="82.6">C7</text>
<text x="63.7" y="82.6">C8</text>
<text x="238.4" y="92.4" transform="rotate(-90 238.4 92.4)">470</text>
<text x="244" y="92.1" transform="rotate(-90 244 92.1)">R8</text>
<text x="245.9" y="92.4" transform="rotate(-90 245.9 92.4)">470</text>
<text x="251.5" y="92.1" transform="rotate(-90 251.5 92.1)">R9</text>
<text x="254" y="92.4" transform="rotate(-90 254 92.4)">470</text>
<text x="259.6" y="92.8" transform="rotate(-90 259.6 92.8)">R10</text>
<text x="262.1" y="92.4" transform="rotate(-90 262.1 92.4)">470</text>
<text x="267.7" y="92.8" transform="rotate(-90 267.7 92.8)">R11</text>
<text x="59.6" y="101.3">100nF</text>
<text x="242.6" y="96.2">K4</text>
<text x="250.1" y="96.2">K5</text>
<text x="258.3" y="96.2">K7</text>
<text x="266.4" y="96.2">K6</text>
<text x="80.7" y="102.8">DMN3032LE-13</text>
<text x="80.7" y="105.3">Q2a</text>
<text x="242.6" y="106.8">FB2</text>
<text x="250.1" y="106.8">Srv2</text>
<text x="258.3" y="106.8">Tlm2</text>
<text x="266.4" y="106.8">ESC2</text>
<text x="27.7" y="112.5">100nF</text>
<text x="59.6" y="112.5">100nF</text>
<text x="63.7" y="109.4">C9</text>
<text x="234.5" y="113.2">470</text>
<text x="235.4" y="118.8">R5</text>
<text x="272" y="118.1">K9</text>
<text x="62.5" y="120.7">C11</text>
<text x="232.9" y="130.9">SBUS/CRSF</text>
<text x="272" y="128.7">SBUS</text>
<text x="242.1" y="133.4">J1a</text>
<text x="260.1" y="135.9">J3a</text>
<text x="59.6" y="139.4">100nF</text>
<text x="80.7" y="140.9">DMN3032LE-13</text>
<text x="80.7" y="143.4">Q3a</text>
<text x="260.1" y="138.4">AUX/GPS</text>
<text x="270.8" y="143.2">470</text>
<text x="270.8" y="140.7">470</text>
<text x="62.5" y="147.5">C12</text>
<text x="271.7" y="148.8">R7</text>
<text x="271.7" y="146.3">R6</text>
<text x="198.2" y="154.7">J2a</text>
<text x="62.8" y="157.5">TS5204</text>
<text x="198.2" y="157.2">RX</text>
<text x="207.6" y="161.9">470</text>
<text x="207.6" y="159.4">470</text>
<text x="257" y="160">K8</text>
<text x="279.5" y="160.6">K10</text>
<text x="208.5" y="167.5">R3</text>
<text x="208.5" y="165">R2</text>
<text x="8.7" y="169.9" transform="rotate(-90 8.7 169.9)">D1</text>
<text x="17.5" y="169.9" transform="rotate(-90 17.5 169.9)">SMAJ22A</text>
<text x="21.3" y="169.9" transform="rotate(-90 21.3 169.9)">D3</text>
<text x="30" y="169.9" transform="rotate(-90 30 169.9)">SMAJ22A</text>
<text x="33.8" y="169.9" transform="rotate(-90 33.8 169.9)">D4</text>
<text x="42.5" y="169.9" transform="rotate(-90 42.5 169.9)">SMAJ22A</text>
<text x="55.6" y="172.8" transform="rotate(-90 55.6 172.8)">C3</text>
<text x="63.8" y="172.1" transform="rotate(-90 63.8 172.1)">100nF</text>
<text x="73.8" y="172.8" transform="rotate(-90 73.8 172.8)">C4</text>
<text x="80.7" y="172.8" transform="rotate(-90 80.7 172.8)">C1</text>
<text x="81.9" y="172.1" transform="rotate(-90 81.9 172.1)">100nF</text>
<text x="88.8" y="172.1" transform="rotate(-90 88.8 172.1)">100nF</text>
<text x="100.7" y="168.2" transform="rotate(-90 100.7 168.2)">C13</text>
<text x="106.9" y="168.2" transform="rotate(-90 106.9 168.2)">C14</text>
<text x="108.8" y="168.2" transform="rotate(-90 108.8 168.2)">C-1206</text>
<text x="113.8" y="168.2" transform="rotate(-90 113.8 168.2)">C15</text>
<text x="115.1" y="168.2" transform="rotate(-90 115.1 168.2)">C-1206</text>
<text x="120.1" y="168.2" transform="rotate(-90 120.1 168.2)">C16</text>
<text x="121.9" y="168.2" transform="rotate(-90 121.9 168.2)">C-1206</text>
<text x="123.8" y="168.2" transform="rotate(-90 123.8 168.2)">C17</text>
<text x="128.2" y="168.2" transform="rotate(-90 128.2 168.2)">C-1206</text>
<text x="130.1" y="168.2" transform="rotate(-90 130.1 168.2)">C18</text>
<text x="132" y="168.2" transform="rotate(-90 132 168.2)">C-1206</text>
<text x="136.9" y="168.2" transform="rotate(-90 136.9 168.2)">C19</text>
<text x="138.2" y="168.2" transform="rotate(-90 138.2 168.2)">C-1206</text>
<text x="144.5" y="168.2" transform="rotate(-90 144.5 168.2)">C20</text>
<text x="145.1" y="168.2" transform="rotate(-90 145.1 168.2)">C-1206</text>
<text x="152" y="168.2" transform="rotate(-90 152 168.2)">C21</text>
<text x="152.6" y="168.2" transform="rotate(-90 152.6 168.2)">C-1206</text>
<text x="160.1" y="168.2" transform="rotate(-90 160.1 168.2)">C-1206</text>
<text x="257" y="170.6">BEC</text>
<text x="279.5" y="171.2">RX</text>
<text x="69" y="175.7">IC2</text>
</g>
<g font-size="2.7" fill="#f00">
<text x="179.5" y="108.1">Fehler: PB2 mit PA7 verbinden</text>
<text x="180.7" y="124.9">PB3/PB4: I2C3 für Erweiterung</text>
</g>
<g font-size="2">
<text x="48.4" y="33.8">BEC</text>
<text x="181.3" y="34.4">Vdd33</text>
<text x="86.2" y="41.3">+5V</text>
<text x="101.2" y="40.1">Led1</text>
<text x="191.2" y="41.9">Reset</text>
<text x="242.1" y="41.3" transform="rotate(-90 242.1 41.3)">Fb1</text>
<text x="249.6" y="41.3" transform="rotate(-90 249.6 41.3)">Srv1</text>
<text x="257.7" y="41.3" transform="rotate(-90 257.7 41.3)">Tlm1</text>
<text x="265.9" y="41.3" transform="rotate(-90 265.9 41.3)">Esc1</text>
<text x="191.2" y="46.9">SWDIO</text>
<text x="65.2" y="53.8">S</text>
<text x="101.2" y="50.7">Led2</text>
<text x="191.2" y="49.4">SWDClk</text>
<text x="65.2" y="56.3">D_1</text>
<text x="65.2" y="58.8">G</text>
<text x="75.4" y="58.8">D_2</text>
<text x="147.7" y="57.6" transform="rotate(-90 147.7 57.6)">Led2</text>
<text x="150.2" y="57.6" transform="rotate(-90 150.2 57.6)">Led1</text>
<text x="165.2" y="57" transform="rotate(-90 165.2 57)">SWDClk</text>
<text x="234" y="58.8" transform="rotate(-90 234 58.8)">+5V</text>
<text x="275" y="61.3">BEC1</text>
<text x="47.4" y="72.6">BEC1</text>
<text x="147.7" y="72.2" transform="rotate(-90 147.7 72.2)">PB8</text>
<text x="150.2" y="72.2" transform="rotate(-90 150.2 72.2)">PB7</text>
<text x="152.7" y="72.2" transform="rotate(-90 152.7 72.2)">PB6</text>
<text x="155.2" y="72.2" transform="rotate(-90 155.2 72.2)">PB5</text>
<text x="157.7" y="72.2" transform="rotate(-90 157.7 72.2)">PB4</text>
<text x="160.2" y="72.2" transform="rotate(-90 160.2 72.2)">PB3</text>
<text x="162.7" y="73.2" transform="rotate(-90 162.7 73.2)">PA15</text>
<text x="86.2" y="80.1">+5V</text>
<text x="165.2" y="79.8" transform="rotate(-90 165.2 79.8)">PA14-BOOT0</text>
<text x="240.9" y="81.3" transform="rotate(-90 240.9 81.3)">Fb2</text>
<text x="248.4" y="81.3" transform="rotate(-90 248.4 81.3)">Srv2</text>
<text x="256.5" y="81.3" transform="rotate(-90 256.5 81.3)">Tlm2</text>
<text x="264.6" y="81.3" transform="rotate(-90 264.6 81.3)">Esc2</text>
<text x="121.9" y="86.3">Tlm2</text>
<text x="137.7" y="88.8">PC14-OSC32_IN</text>
<text x="137.7" y="86.3">PB9</text>
<text x="165.5" y="88.8">PA12_[PA10]</text>
<text x="171.9" y="86.3">PA13</text>
<text x="188.7" y="86.3">SWDIO</text>
<text x="65.2" y="92.6">S</text>
<text x="65.2" y="95.1">D_1</text>
<text x="137.7" y="93.8">VDD/VDDA</text>
<text x="137.7" y="91.3">PC15-OSC32_OUT</text>
<text x="166.5" y="91.3">PA11_[PA9]</text>
<text x="171.9" y="93.8">PA10</text>
<text x="188.7" y="93.8">RX_TX</text>
<text x="65.2" y="97.6">G</text>
<text x="75.4" y="97.6">D_2</text>
<text x="118.7" y="101.3">AUX_RX</text>
<text x="121.2" y="98.8">Reset</text>
<text x="124.5" y="100" transform="rotate(-90 124.5 100)">Vdd33</text>
<text x="137.7" y="101.3">PA0</text>
<text x="137.7" y="98.8">PF2-NRST</text>
<text x="137.7" y="96.3">VSS/VSSA</text>
<text x="172.7" y="96.3">PC6</text>
<text x="172.8" y="101.3">PA8</text>
<text x="172.8" y="98.8">PA9</text>
<text x="188.7" y="96.3">CRSF_SBUS</text>
<text x="188.7" y="98.8">RX_RX</text>
<text x="232.7" y="98.8" transform="rotate(-90 232.7 98.8)">+5V</text>
<text x="273.8" y="101.3">BEC2</text>
<text x="118.9" y="103.8">AUX_TX</text>
<text x="137.7" y="103.8">PA1</text>
<text x="172.8" y="103.8">PB2</text>
<text x="188.7" y="103.8">Esc2</text>
<text x="47.4" y="111.9">BEC2</text>
<text x="147.7" y="112.3" transform="rotate(-90 147.7 112.3)">PA2</text>
<text x="150.2" y="112.3" transform="rotate(-90 150.2 112.3)">PA3</text>
<text x="152.7" y="112.3" transform="rotate(-90 152.7 112.3)">PA4</text>
<text x="155.2" y="112.3" transform="rotate(-90 155.2 112.3)">PA5</text>
<text x="157.7" y="112.3" transform="rotate(-90 157.7 112.3)">PA6</text>
<text x="160.2" y="112.3" transform="rotate(-90 160.2 112.3)">PA7</text>
<text x="162.7" y="112.3" transform="rotate(-90 162.7 112.3)">PB0</text>
<text x="165.2" y="112.3" transform="rotate(-90 165.2 112.3)">PB1</text>
<text x="86.2" y="118.2">+5V</text>
<text x="214.6" y="115.7">CRSF_SBUS</text>
<text x="266.9" y="118.2">+5V</text>
<text x="232.1" y="120.7" transform="rotate(-90 232.1 120.7)">+5V</text>
<text x="247.8" y="120.7">3</text>
<text x="247.8" y="123.2">2</text>
<text x="247.8" y="125.7">1</text>
<text x="255.3" y="125.7">5</text>
<text x="255.3" y="123.2">4</text>
<text x="65.2" y="130.7">S</text>
<text x="147.7" y="128.1" transform="rotate(-90 147.7 128.1)">Esc1</text>
<text x="150.2" y="128.1" transform="rotate(-90 150.2 128.1)">Tlm1</text>
<text x="152.7" y="127.8" transform="rotate(-90 152.7 127.8)">Srv2</text>
<text x="155.2" y="127.3" transform="rotate(-90 155.2 127.3)">Fb2</text>
<text x="157.7" y="127.3" transform="rotate(-90 157.7 127.3)">Fb1</text>
<text x="162.7" y="127.8" transform="rotate(-90 162.7 127.8)">Srv1</text>
<text x="65.2" y="133.2">D_1</text>
<text x="65.2" y="135.7">G</text>
<text x="75.4" y="135.7">D_2</text>
<text x="236.5" y="143.2" transform="rotate(-90 236.5 143.2)">+5V</text>
<text x="249.6" y="143.2">1</text>
<text x="257.2" y="143.2">3</text>
<text x="283.8" y="143.2">AUX_RX</text>
<text x="249.6" y="145.7">2</text>
<text x="253.1" y="149.4">5</text>
<text x="257.2" y="145.7">4</text>
<text x="283.8" y="145.7">AUX_TX</text>
<text x="56.8" y="155.7">+5V</text>
<text x="78.8" y="155.7">Vdd33</text>
<text x="118.7" y="155.7">+5V</text>
<text x="141.8" y="155.7">+5V</text>
<text x="253.1" y="151.9">6</text>
<text x="12.6" y="156.3" transform="rotate(-90 12.6 156.3)">BEC</text>
<text x="25.1" y="156.3" transform="rotate(-90 25.1 156.3)">BEC1</text>
<text x="37.6" y="156.3" transform="rotate(-90 37.6 156.3)">BEC2</text>
<text x="104.5" y="157" transform="rotate(-90 104.5 157)">BEC</text>
<text x="127.7" y="157" transform="rotate(-90 127.7 157)">BEC1</text>
<text x="155.8" y="157" transform="rotate(-90 155.8 157)">BEC2</text>
<text x="175.2" y="161.9" transform="rotate(-90 175.2 161.9)">+5V</text>
<text x="187.7" y="161.9">1</text>
<text x="195.2" y="161.9">3</text>
<text x="218.7" y="161.9">RX_RX</text>
<text x="64.5" y="164.6" transform="rotate(-90 64.5 164.6)">In</text>
<text x="72" y="165.8" transform="rotate(-90 72 165.8)">Out</text>
<text x="187.7" y="164.4">2</text>
<text x="195.2" y="164.4">4</text>
<text x="218.7" y="164.4">RX_TX</text>
<text x="246" y="165.1">BEC</text>
<text x="269" y="163.2" transform="rotate(-90 269 163.2)">+5V</text>
<text x="68.3" y="169.5" transform="rotate(-90 68.3 169.5)">Gnd</text>
<text x="191.2" y="168.2">5</text>
<text x="191.2" y="170.7">6</text>
</g>
<g font-size="1.3" fill="#c70000">
<text x="28.6" y="40">2</text>
<text x="31.9" y="40">1</text>
<text x="60.5" y="40">2</text>
<text x="63.8" y="40">1</text>
<text x="110.8" y="40.6">1</text>
<text x="117.2" y="40.6">2</text>
<text x="121.5" y="40.6">1</text>
<text x="126.6" y="40.6">2</text>
<text x="183.5" y="40">6</text>
<text x="183.5" y="42.5">G4</text>
<text x="183.5" y="47.5">G2</text>
<text x="183.5" y="45">G3</text>
<text x="110.8" y="51.2">1</text>
<text x="117.2" y="51.2">2</text>
<text x="121.5" y="51.2">1</text>
<text x="126.6" y="51.2">2</text>
<text x="183.5" y="50">G1</text>
<text x="183.5" y="52.5">1</text>
<text x="241.7" y="48.4">1</text>
<text x="249.2" y="48.4">1</text>
<text x="257.3" y="48.4">1</text>
<text x="265.5" y="48.4">1</text>
<text x="13.9" y="59.4">3</text>
<text x="13.9" y="56.9">2</text>
<text x="13.9" y="54.4">1</text>
<text x="45.3" y="54.4">6</text>
<text x="45.3" y="56.9">5</text>
<text x="45.3" y="59.4">4</text>
<text x="63.3" y="54.4">3</text>
<text x="63.3" y="56.9">2</text>
<text x="63.3" y="59.4">1</text>
<text x="79.7" y="59.4">4</text>
<text x="241.7" y="55">2</text>
<text x="242.8" y="59.4">1</text>
<text x="249.2" y="55">2</text>
<text x="250.3" y="59.4">1</text>
<text x="257.3" y="55">2</text>
<text x="258.4" y="59.4">1</text>
<text x="265.5" y="55">2</text>
<text x="266.6" y="59.4">1</text>
<text x="242.8" y="64.3">3</text>
<text x="242.8" y="61.8">2</text>
<text x="250.3" y="64.3">3</text>
<text x="250.3" y="61.8">2</text>
<text x="258.4" y="64.3">3</text>
<text x="258.4" y="61.8">2</text>
<text x="266.6" y="64.3">3</text>
<text x="266.6" y="61.8">2</text>
<text x="60.5" y="66.8">2</text>
<text x="63.8" y="66.8">1</text>
<text x="147.3" y="67.8">32</text>
<text x="149.8" y="67.8">31</text>
<text x="152.3" y="67.8">30</text>
<text x="154.7" y="67.8">29</text>
<text x="157.2" y="67.8">28</text>
<text x="159.8" y="67.8">27</text>
<text x="162.3" y="67.8">26</text>
<text x="164.8" y="67.8">25</text>
<text x="28.6" y="78.7">2</text>
<text x="31.9" y="78.7">1</text>
<text x="60.5" y="78.7">2</text>
<text x="63.8" y="78.7">1</text>
<text x="135.8" y="89.3">2</text>
<text x="135.8" y="86.8">1</text>
<text x="177.3" y="89.3">23</text>
<text x="177.3" y="86.8">24</text>
<text x="240.4" y="88.4">1</text>
<text x="247.9" y="88.4">1</text>
<text x="256.1" y="88.4">1</text>
<text x="264.2" y="88.4">1</text>
<text x="13.9" y="95.6">2</text>
<text x="13.9" y="93.1">1</text>
<text x="45.3" y="93.1">6</text>
<text x="45.3" y="95.6">5</text>
<text x="63.3" y="93.1">3</text>
<text x="63.3" y="95.6">2</text>
<text x="135.8" y="94.4">4</text>
<text x="135.8" y="91.8">3</text>
<text x="177.3" y="94.4">21</text>
<text x="177.3" y="91.8">22</text>
<text x="240.4" y="95">2</text>
<text x="247.9" y="95">2</text>
<text x="256.1" y="95">2</text>
<text x="264.2" y="95">2</text>
<text x="13.9" y="98.1">3</text>
<text x="45.3" y="98.1">4</text>
<text x="63.3" y="98.1">1</text>
<text x="79.7" y="98.1">4</text>
<text x="135.8" y="101.9">7</text>
<text x="135.8" y="99.4">6</text>
<text x="135.8" y="96.9">5</text>
<text x="177.3" y="101.9">18</text>
<text x="177.3" y="99.4">19</text>
<text x="177.3" y="96.9">20</text>
<text x="241.5" y="101.9">2</text>
<text x="241.5" y="99.4">1</text>
<text x="249" y="101.9">2</text>
<text x="249" y="99.4">1</text>
<text x="257.2" y="101.9">2</text>
<text x="257.2" y="99.4">1</text>
<text x="265.3" y="101.9">2</text>
<text x="265.3" y="99.4">1</text>
<text x="60.5" y="105.6">2</text>
<text x="63.8" y="105.6">1</text>
<text x="135.8" y="104.4">8</text>
<text x="177.3" y="104.4">17</text>
<text x="241.5" y="104.4">3</text>
<text x="249" y="104.4">3</text>
<text x="257.2" y="104.4">3</text>
<text x="265.3" y="104.4">3</text>
<text x="28.6" y="116.9">2</text>
<text x="31.9" y="116.9">1</text>
<text x="60.5" y="116.9">2</text>
<text x="63.8" y="116.9">1</text>
<text x="147.3" y="114.3">9</text>
<text x="149.8" y="114.3">10</text>
<text x="152.3" y="114.3">11</text>
<text x="154.7" y="114.3">12</text>
<text x="157.2" y="114.3">13</text>
<text x="159.8" y="114.3">14</text>
<text x="162.3" y="114.3">15</text>
<text x="164.8" y="114.3">16</text>
<text x="232.2" y="116.2">2</text>
<text x="238.5" y="116.2">1</text>
<text x="245.9" y="121.2">3</text>
<text x="245.9" y="123.7">2</text>
<text x="257.3" y="123.7">4</text>
<text x="270.9" y="123.7">2</text>
<text x="270.9" y="121.2">1</text>
<text x="13.9" y="131.2">1</text>
<text x="45.3" y="131.2">6</text>
<text x="63.3" y="131.2">3</text>
<text x="245.9" y="126.2">1</text>
<text x="257.3" y="126.2">5</text>
<text x="270.9" y="126.2">3</text>
<text x="13.9" y="136.2">3</text>
<text x="13.9" y="133.7">2</text>
<text x="45.3" y="133.7">5</text>
<text x="45.3" y="136.2">4</text>
<text x="63.3" y="133.7">2</text>
<text x="63.3" y="136.2">1</text>
<text x="79.7" y="136.2">4</text>
<text x="60.5" y="143.7">2</text>
<text x="63.8" y="143.7">1</text>
<text x="247.8" y="143.7">1</text>
<text x="259.2" y="143.7">3</text>
<text x="268.4" y="143.7">2</text>
<text x="274.8" y="143.7">1</text>
<text x="247.8" y="146.2">2</text>
<text x="251.5" y="150">5</text>
<text x="259.2" y="146.2">4</text>
<text x="268.4" y="146.2">2</text>
<text x="274.8" y="146.2">1</text>
<text x="251.5" y="152.5">6</text>
<text x="12.2" y="162.8">2</text>
<text x="24.7" y="162.8">2</text>
<text x="37.2" y="162.8">2</text>
<text x="59.1" y="167.5">2</text>
<text x="64.1" y="162.2">2</text>
<text x="71.6" y="162.2">1</text>
<text x="77.2" y="167.5">2</text>
<text x="84.1" y="167.5">2</text>
<text x="104.1" y="164">2</text>
<text x="104.1" y="166.9">1</text>
<text x="110.4" y="164">2</text>
<text x="110.4" y="166.9">1</text>
<text x="117.2" y="164">2</text>
<text x="117.2" y="166.9">1</text>
<text x="123.5" y="164">2</text>
<text x="123.5" y="166.9">1</text>
<text x="127.2" y="164">2</text>
<text x="127.2" y="166.9">1</text>
<text x="133.5" y="164">2</text>
<text x="133.5" y="166.9">1</text>
<text x="140.4" y="164">2</text>
<text x="140.4" y="166.9">1</text>
<text x="147.9" y="164">2</text>
<text x="147.9" y="166.9">1</text>
<text x="155.4" y="164">2</text>
<text x="155.4" y="166.9">1</text>
<text x="185.9" y="165">2</text>
<text x="185.9" y="162.5">1</text>
<text x="197.3" y="165">4</text>
<text x="197.3" y="162.5">3</text>
<text x="205.3" y="165">2</text>
<text x="205.3" y="162.5">2</text>
<text x="211.7" y="165">1</text>
<text x="211.7" y="162.5">1</text>
<text x="255.9" y="165.6">2</text>
<text x="255.9" y="163.1">1</text>
<text x="278.4" y="166.2">2</text>
<text x="278.4" y="163.7">1</text>
<text x="12.2" y="168.1">1</text>
<text x="24.7" y="168.1">1</text>
<text x="37.2" y="168.1">1</text>
<text x="59.1" y="170.9">1</text>
<text x="67.8" y="171.2">3</text>
<text x="77.2" y="170.9">1</text>
<text x="84.1" y="170.9">1</text>
<text x="189.6" y="168.7">5</text>
<text x="189.6" y="171.2">6</text>
<text x="255.9" y="168.1">3</text>
<text x="278.4" y="168.7">3</text>
</g>
</svg>
